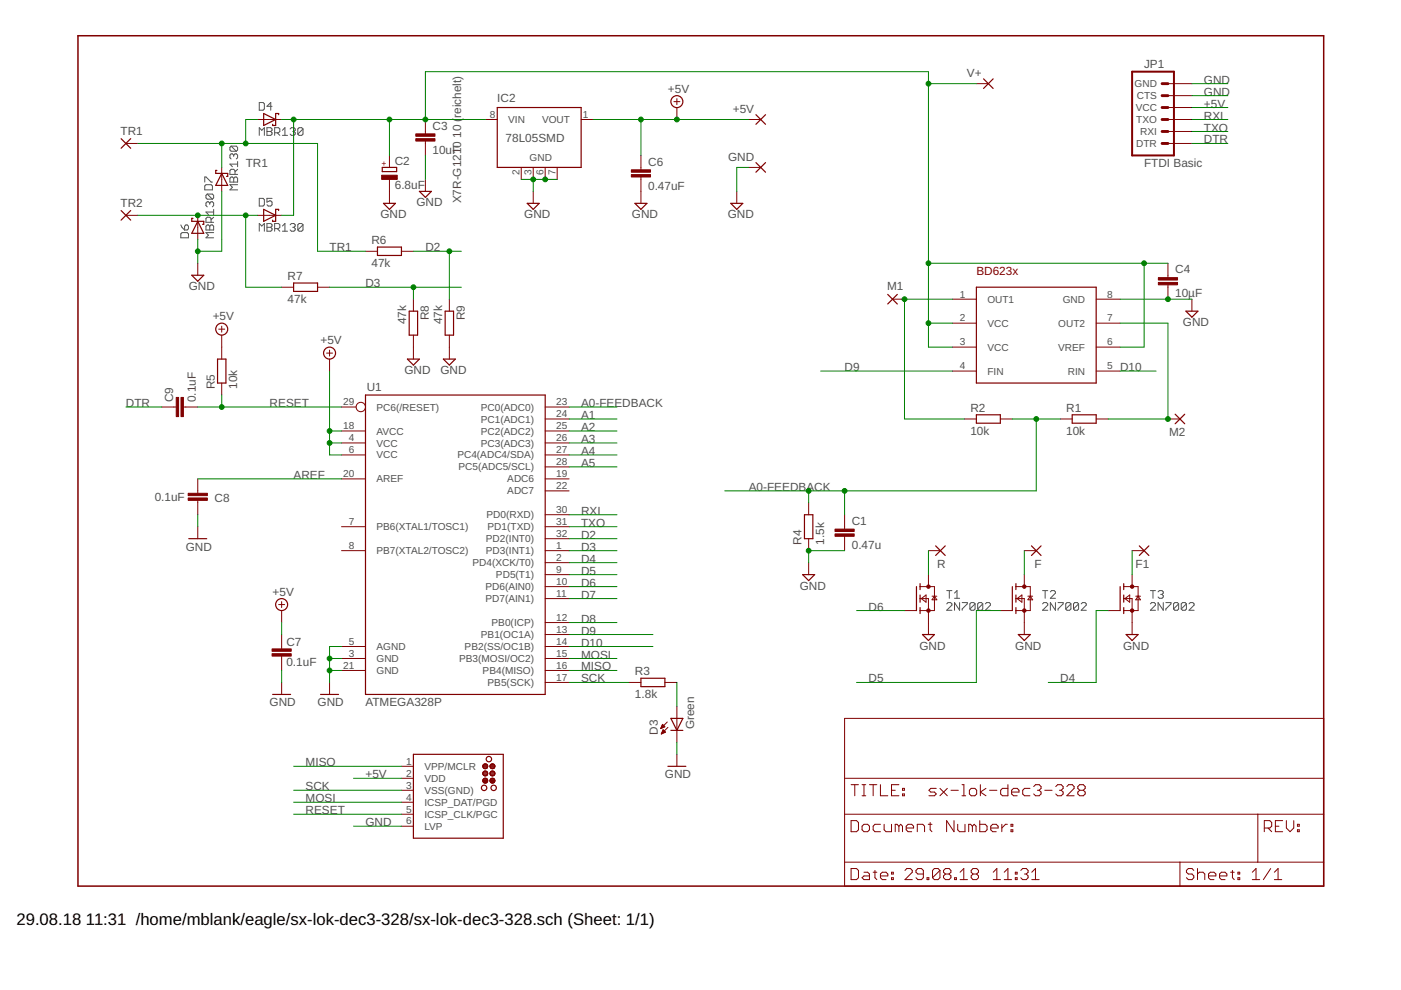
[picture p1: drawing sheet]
<svg xmlns="http://www.w3.org/2000/svg" width="297mm" height="210mm" viewBox="0 0 297 210" stroke-linecap="round" stroke-linejoin="round" font-family="sans-serif">
<g fill="none" stroke="#505050" stroke-width=".21">
<path d="M43.4 39.4l.3-.2h1.1l.2 .2v.9h-1.6zM43.4 38.6v-1.1h.3l1.1 1.1h.2M49 37.5h.3l.3 .3 .2-.3h.3l.3 .3v.8h-1.7v-.8zM49 31l-.3 .3v.5l.3 .3h1.1M49 31h1.1l.3 .3v.5l-.3 .3M49 31l1.1 1.1M49.6 32.9l-.3-.3h-.3l-.3 .3v.5l.3 .3M49.6 32.9l.2-.3h.3l.3 .3v.5l-.3 .3M49.6 32.9v.3M49.6 37.8v.8M49.8 37v-.8l-.2-.3h-.6l-.3 .3v.8h1.7M50.4 39.2h-1.7l.6 .5-.6 .6h1.7"/>
<path d="M50.4 34.2v1.1M50.4 35.9l-.6 .5M50.4 34.8h-1.7l.6 .5M55 21.7h.8l.2 .3v1.1l-.2 .3h-.8zM55 28.7v-1.6l.5 .5 .5-.5v1.6M56.6 27.1h.8l.3 .2v.3l-.3 .3 .3 .3v.2l-.3 .3h-.8zM56.6 27.9h.8M57.7 22.5h-1.1l.8-.8v1.7M58.2 28.2h.9l.2-.3v-.6l-.2-.2h-.9v1.6M58.8 28.2l.5 .5M59.9 28.7h1.1M59.9 27.6l.5-.5v1.6"/>
<path d="M61.5 27.3l.3-.2h.5l.3 .2v.3l-.3 .3M62.1 27.9h.2M62.3 27.9l.3 .3v.2l-.3 .3h-.5l-.3-.3M64.2 27.3l-.2-.2h-.6l-.3 .2v1.1M64.2 27.3v1.1l-.2 .3h-.6l-.3-.3M64.2 27.3l-1.1 1.1M38.3 49.6l.3-.3h1.1l.3 .3v.8h-1.7zM38.3 47.7l.3 .5 .5 .6M39.1 48l.3-.3h.3l.3 .3v.5l-.3 .3h-.6zM43.7 48l.2-.3h.3l.3 .3 .2-.3h.3l.3 .3v.8h-1.6zM43.9 41.1l-.2 .3v.6l.2 .2h1.1M43.9 41.1h1.1l.3 .3v.6l-.3 .2"/>
<path d="M43.9 41.1l1.1 1.1M44.5 43.1l-.3-.3h-.3l-.2 .3v.5l.2 .3M44.5 43.1l.2-.3h.3l.3 .3v.5l-.3 .3M44.5 43.1v.2M44.5 48v.8M44.7 47.1v-.8l-.2-.2h-.6l-.2 .2v.8h1.6M45.3 49.3h-1.6l.5 .6-.5 .5h1.6M45.3 44.4v1.1M45.3 46.1l-.6 .5M45.3 45h-1.6l.5 .5M55 42.1h.8l.2 .2v1.1l-.2 .3h-.8zM55 49v-1.6l.5 .5 .5-.5v1.6"/>
<path d="M56.6 47.4h.8l.3 .3v.2l-.3 .3 .3 .3v.2l-.3 .3h-.8zM56.6 48.2h.8M57.7 42.1h-1.1v.8l.5-.3h.3l.3 .3v.5l-.3 .3h-.5l-.3-.3M58.2 48.5h.9l.2-.3v-.5l-.2-.3h-.9v1.6M58.8 48.5l.5 .5M59.9 47.9l.5-.5v1.6M59.9 49h1.1M61.5 47.7l.3-.3h.5l.3 .3v.2l-.3 .3M62.1 48.2h.2M62.3 48.2l.3 .3v.2l-.3 .3h-.5l-.3-.3M64.2 47.7l-.2-.3h-.6l-.3 .3v1M64.2 47.7v1l-.2 .3h-.6l-.3-.3"/>
<path d="M64.2 47.7l-1.1 1M200.7 128l.3-.2h.5l.3 .2v.3l-1.1 1.1h1.1M200.7 125.2h1.1M201.3 125.2v1.7M202.4 125.8l.5-.6v1.7M202.4 126.9h1.1M203.5 127.8v1.6l-1.1-1.6v1.6M204 127.8h1.1v.2l-1.1 1.1v.3M206.7 128v1.1l-.2 .3h-.6l-.3-.3M206.7 128l-.2-.2h-.6l-.3 .2v1.1M206.7 128l-1.1 1.1M208.4 128v1.1l-.3 .3h-.5l-.3-.3"/>
<path d="M208.4 128l-.3-.2h-.5l-.3 .2v1.1M208.4 128l-1.1 1.1M208.9 128l.3-.2h.5l.3 .2v.3l-1.1 1.1h1.1M221 128l.3-.2h.6l.2 .2v.3l-1.1 1.1h1.1M221 125.2h1.1M221.6 125.2v1.7M222.7 125.5l.2-.3h.6l.3 .3v.3l-1.1 1.1h1.1M223.8 127.8v1.6l-1.1-1.6v1.6M224.3 127.8h1.1v.2l-1.1 1.1v.3M227.1 128v1.1l-.3 .3h-.6l-.2-.3M227.1 128l-.3-.2h-.6l-.2 .2v1.1M227.1 128l-1.1 1.1"/>
<path d="M228.7 128v1.1l-.3 .3h-.5l-.3-.3M228.7 128l-.3-.2h-.5l-.3 .2v1.1M228.7 128l-1.1 1.1M229.2 128l.3-.2h.5l.3 .2v.3l-1.1 1.1h1.1M243.9 128l.3-.2h.5l.3 .2v.3l-1.1 1.1h1.1M243.9 125.2h1.1M244.5 125.2v1.7M245.5 125.5l.3-.3h.6l.2 .3v.3l-.2 .2M246.1 126h.3M246.4 126l.2 .3v.3l-.2 .3h-.6l-.3-.3M246.6 127.8v1.6l-1.1-1.6v1.6M247.2 127.8h1.1v.2l-1.1 1.1v.3"/>
<path d="M249.9 128v1.1l-.3 .3h-.5l-.3-.3M249.9 128l-.3-.2h-.5l-.3 .2v1.1M249.9 128l-1.1 1.1M251.5 128v1.1l-.2 .3h-.6l-.3-.3M251.5 128l-.2-.2h-.6l-.3 .2v1.1M251.5 128l-1.1 1.1M252.1 128l.3-.2h.5l.3 .2v.3l-1.1 1.1h1.1"/>
</g>
<path d="M16.5 7.6h264.1v180.3h-264.1z" fill="none" stroke="#800000" stroke-width=".32"/>
<g fill="none" stroke="#800000" stroke-width=".21">
<path d="M207 17.7h2.5M247.6 17.7h5.1M26.7 30.4h2.5M47 35.5v5.1M54.6 25.3h5.1M82.6 33v2.5M82.6 38v5.1M90.2 25.3v3.1M90.2 29.9v3.1M90.2 38v2.6M102.9 25.3h2.5M110.5 35.5v2.5"/>
<path d="M113.1 35.5v2.5M115.6 35.5v2.5M118.1 35.5v2.5M123.2 25.3h2.5M135.9 33v3M135.9 37.5v5.6M142.9 21.5h1.2M143.5 20.9v1.3M143.5 22.8v2.5M158.7 25.3h2.6M158.7 35.5h2.6M247.6 25.3h5.1"/>
<path d="M247.6 30.4h5.1M247.6 27.9h5.1M247.6 22.8h5.1M247.6 20.3h5.1M26.7 45.7h2.5M41.9 45.7v5M41.9 55.8v2.6M54.6 45.7h5.1M77.5 53.3h2.5M85.1 53.3h2.6M113.1 40.6v2.5M156.2 40.6v2.5"/>
<path d="M247.6 55.8v3.1M46.4 69.8h1.2M47 69.2v1.2M47 71.1v5M59.7 60.9h2.6M67.3 60.9h2.6M69.2 74.9h1.3M69.9 74.2v1.3M69.9 76.1v2.6M87.7 63.4v2.6M87.7 71.1v5M95.3 63.4v2.6"/>
<path d="M95.3 71.1v5M189.2 63.4h2.6M201.9 63.4h5.1M201.9 68.5h5.1M201.9 73.6h5.1M201.9 78.7h5.1M232.4 63.4h5.1M232.4 68.5h5.1M232.4 73.6h5.1M232.4 78.7h5.1M247.6 60.4v3M252.7 63.4v2.6"/>
<path d="M34.3 86.3h3.1M38.9 86.3h3M47 81.2v2.6M72.4 93.9h5.1M72.4 96.5h5.1M72.4 91.4h5.1M72.4 86.3h3.1M115.6 88.8h5.1M115.6 93.9h5.1M115.6 96.5h5.1M115.6 91.4h5.1M115.6 99h5.1"/>
<path d="M115.6 86.3h5.1M204.5 88.8h2.5M212.1 88.8h2.5M224.8 88.8h2.5M232.4 88.8h2.5M247.6 88.8h2.6M41.9 101.5v3.1M41.9 106.1v3M41.9 111.7v2.5M72.4 116.8h5.1M72.4 111.7h5.1M72.4 101.5h5.1"/>
<path d="M115.6 116.8h5.1M115.6 111.7h5.1M115.6 101.5h5.1M115.6 119.3h5.1M115.6 114.2h5.1M115.6 109.1h5.1M115.6 104.1h5.1M171.4 106.6v2.5M171.4 114.2v2.6M171.4 119.3v2.5M179.1 109.1v3.1M179.1 113.7v3.1"/>
<path d="M196.8 116.8h2.6M217.2 116.8h2.5M240 116.8h2.6M59.1 128.2h1.2M59.7 127.6v1.2M59.7 129.5v2.5M59.7 134.5v3.1M59.7 139.1v3.1M72.4 139.6h5.1M72.4 137.1h5.1M115.6 139.6h5.1M115.6 137.1h5.1"/>
<path d="M115.6 134.5h5.1M115.6 132h5.1M115.6 126.9h5.1M115.6 124.4h5.1M115.6 121.8h5.1M191.8 129.5h2.5M195.1 126.9h1.7v7.6M195.1 124.4h3v5.1h-3M195.3 126.9l1-.7v1.5zM196.8 121.8v2.6M197.6 126.4h1M198.1 126.4l.5 .8h-1z"/>
<path d="M212.1 129.5h2.5M215.4 126.9h1.8v7.6M215.4 124.4h3v5.1h-3M215.6 126.9l1.1-.7v1.5zM217.2 121.8v2.6M217.9 126.4h1M218.4 126.4l.5 .8h-1zM234.9 129.5h2.6M238.3 126.9h1.7v7.6M238.3 124.4h3v5.1h-3M238.5 126.9l1-.7v1.5zM240 121.8v2.6"/>
<path d="M240.8 126.4h1M241.3 126.4l.5 .8h-1zM59.7 144.7v2.5M69.9 144.7v2.5M72.4 142.2h5.1M115.6 144.7h5.1M115.6 142.2h5.1M133.3 144.7h2.6M140.1 154.5h.1M140.1 154.3h.3M140.2 154.2h.5M140.3 154.1h.6"/>
<path d="M140.3 155.6h.1M140.3 154h.6M140.3 155.4h.3M140.3 155.3h.6M140.4 153.9h.4M140.4 153.8h.2M140.4 155.2h.7M140.4 153.6h.1M140.4 155.1h.5M140.5 153.6l-.4 .9M140.5 153.6l.5 .5-.9 .4M140.5 155h.3"/>
<path d="M140.5 154.8h.2M140.6 154.7l.5 .5-.9 .4zM141 144.7h2.5M141.5 153.1l-1.4 1.4M141.6 154.2l-1.4 1.4M143.5 149.8v7.6M143.5 159.9v2.6M179.1 152.3h101.5v35.6h-101.5zM85.1 172.6h2.6M85.1 165h2.6M85.1 175.2h2.6M85.1 167.6h2.6"/>
<path d="M85.1 162.5h2.6M85.1 170.1h2.6M179.1 172.6h101.5M179.1 165h101.5M180.4 174h1.2l.4 .4v1.5l-.4 .4h-1.2zM180.4 166.4h1.6M181.2 166.4v2.3M182.8 175.2l.4-.4h.8l.3 .4v.7l-.3 .4h-.8l-.4-.4zM182.8 166.4h.8M182.8 168.7h.8M183.2 166.4v2.3M184.3 166.4h1.6"/>
<path d="M185.1 166.4v2.3M186.7 166.4v2.3h1.5M186.7 174.8h-1.2l-.4 .4v.7l.4 .4h1.2M187.5 174.8v1.1l.4 .4h1.1v-1.5M189 167.6h.8M190.6 166.4h-1.6v2.3h1.6M190.6 175.2l-.4-.4h-.4v1.5M190.6 175.2l.4-.4 .3 .4v1.1M190.6 175.2v1.1M191.3 168.3h.4v.4h-.4zM191.3 167.2h.4v.4h-.4zM192.1 175.6h1.6v-.4l-.4-.4h-.8l-.4 .4v.7l.4 .4h.8"/>
<path d="M194.5 176.3v-1.5h1.1l.4 .4v1.1M196.8 174.8h.8M197.2 174.4v1.5l.4 .4M198.5 167.2h-1.2l-.3 .4 .3 .3h.8l.4 .4-.4 .4h-1.1M199.3 167.2l1.6 1.5M200.9 167.2l-1.6 1.5M201.6 167.6h1.6M202.3 174v2.3l-1.6-2.3v2.3M203.1 174.8v1.1l.3 .4h1.2v-1.5M204 166.4h.4v2.3M204 168.7h.7M205.9 167.2h.8l.4 .4v.7l-.4 .4h-.8l-.4-.4v-.7z"/>
<path d="M206.2 175.2l-.4-.4h-.4v1.5M206.2 175.2v1.1M206.2 175.2l.3-.4 .4 .4v1.1M207.7 174v2.3h1.2l.4-.4v-.7l-.4-.4h-1.2M207.9 166.4v2.3M209 167.2l-1.1 .7 1.1 .8M209.8 167.6h1.6M210.1 175.6h1.5v-.4l-.4-.4h-.7l-.4 .4v.7l.4 .4h.7M212.4 174.8v1.5M213.6 174.8h-.4l-.8 .8M213.7 166.4v2.3h-1.2l-.3-.4v-.7l.3-.4h1.2M214.4 175.9h.3v.4h-.3z"/>
<path d="M214.4 174.8h.3v.4h-.3zM214.5 167.9h1.5v-.3l-.3-.4h-.8l-.4 .4v.7l.4 .4h.8M218.4 167.2h-1.2l-.4 .4v.7l.4 .4h1.2M219.2 166.8l.4-.4h.7l.4 .4v.4l-.4 .4M219.9 167.6h.4M220.3 167.6l.4 .3v.4l-.4 .4h-.7l-.4-.4M221.5 167.6h1.6M223.8 166.8l.4-.4h.8l.4 .4v.4l-.4 .4M224.6 167.6h.4M225 167.6l.4 .3v.4l-.4 .4h-.8l-.4-.4M226.2 166.8l.4-.4h.8l.3 .4v.4l-1.5 1.5h1.5M228.9 167.6l-.4-.4v-.4l.4-.4h.8l.4 .4v.4l-.4 .4"/>
<path d="M228.9 167.6l-.4 .3v.4l.4 .4h.8l.4-.4v-.4l-.4-.3M228.9 167.6h.8M266.7 172.6v10.2M268.1 175.6h1.1l.4-.4v-.8l-.4-.4h-1.1v2.3M268.8 175.6l.8 .7M270.4 175.2h.8M271.9 174h-1.5v2.3h1.5M272.7 174v1.6l.8 .7 .8-.7v-1.6M275.1 175.9h.4v.4h-.4zM275.1 174.8h.4v.4h-.4zM179.1 182.8h101.5M180.4 184.1h1.2l.4 .5v1.5l-.4 .4h-1.2z"/>
<path d="M183.2 184.9h.8l.3 .4v1.2h-1.1l-.4-.4 .4-.4h1.1M185.1 184.9h.8M185.5 184.6v1.5l.4 .4M186.7 185.7h1.5v-.4l-.3-.4h-.8l-.4 .4v.8l.4 .4h.8M189 186.1h.4v.4h-.4zM189 184.9h.4v.4h-.4zM191.9 184.6l.4-.5h.7l.4 .5v.3l-1.5 1.6h1.5M195.8 185.3h-1.2l-.4-.4v-.3l.4-.5h.8l.4 .5v1.5l-.4 .4h-.8l-.4-.4M196.6 186.1h.3v.4h-.3zM199.3 184.6v1.5l-.4 .4h-.8l-.4-.4M199.3 184.6l-.4-.5h-.8l-.4 .5v1.5M199.3 184.6l-1.6 1.5"/>
<path d="M200.4 185.3l-.4 .4v.4l.4 .4h.8l.4-.4v-.4l-.4-.4M200.4 185.3l-.4-.4v-.3l.4-.5h.8l.4 .5v.3l-.4 .4M200.4 185.3h.8M202.4 186.1h.4v.4h-.4zM203.6 186.5h1.5M203.6 184.9l.7-.8v2.4M206.3 185.3l-.4 .4v.4l.4 .4h.8l.4-.4v-.4l-.4-.4M206.3 185.3l-.4-.4v-.3l.4-.5h.8l.4 .5v.3l-.4 .4M206.3 185.3h.8M210.6 186.5h1.5M210.6 184.9l.7-.8v2.4M212.9 186.5h1.6"/>
<path d="M212.9 184.9l.8-.8v2.4M215.3 186.1h.3v.4h-.3zM215.3 184.9h.3v.4h-.3zM216.4 184.6l.4-.5h.8l.4 .5v.3l-.4 .4M217.2 185.3h.4M217.6 185.3l.4 .4v.4l-.4 .4h-.8l-.4-.4M218.8 186.5h1.5M218.8 184.9l.7-.8v2.4M250.2 182.8v5.1M253.1 184.6l-.4-.5h-.8l-.4 .5v.3l.4 .4h.8l.4 .4v.4l-.4 .4h-.8l-.4-.4M253.9 185.3l.4-.4h.8l.3 .4v1.2M253.9 184.1v2.4"/>
<path d="M256.2 185.7h1.6v-.4l-.4-.4h-.8l-.4 .4v.8l.4 .4h.8M258.6 185.7h1.5v-.4l-.4-.4h-.7l-.4 .4v.8l.4 .4h.7M260.9 184.9h.8M261.3 184.6v1.5l.4 .4M262.5 186.1h.3v.4h-.3zM262.5 184.9h.3v.4h-.3zM265.5 186.5h1.6M265.5 184.9l.8-.8v2.4M269.4 184.1l-1.5 2.4M270.2 186.5h1.6M270.2 184.9l.8-.8v2.4"/>
<circle cx="76.5" cy="86.3" r=".99"/>
</g>
<g fill="none" stroke="#800000" stroke-width=".25">
<path d="M208.5 16.7l2.1 2.1M210.6 16.7l-2.1 2.1M25.7 29.4l2 2M27.7 29.4l-2 2M46 36.1h-.3v.7h2.6v.6h-.3M47 36.8l1.3 2.5h-2.6zM55.9 24.1l2.5 1.2-2.5 1.3zM59.1 24.3v-.2h-.7v2.5h-.6v-.2M81 35.5h3.1v.9h-3.1zM105.4 22.8h17.8v12.7h-17.8zM160.3 34.5l2 2M160.3 24.3l2 2.1"/>
<path d="M162.3 34.5l-2 2M162.3 24.3l-2 2.1M25.7 44.6l2 2.1M27.7 44.6l-2 2.1M40.7 58.4h2.5l-1.3 1.2zM40.9 46.3h-.2v.6h2.5v.7h-.3M41.9 46.9l1.3 2.6h-2.5zM55.9 44.4l2.5 1.3-2.5 1.2zM59.1 44.6v-.2h-.7v2.5h-.6v-.2M80 52.4h5.1v1.8h-5.1zM81.3 43.1h2.5l-1.2 1.3zM88.9 40.6h2.6l-1.3 1.2z"/>
<path d="M111.8 43.1h2.5l-1.2 1.3zM134.6 43.1h2.6l-1.3 1.3zM154.9 43.1h2.6l-1.3 1.3zM46.1 76.1h1.8v5.1h-1.8zM62.3 60h5v1.8h-5zM86.4 76.1h2.5l-1.2 1.3zM86.8 66h1.7v5.1h-1.7zM94 76.1h2.5l-1.2 1.3zM94.4 66h1.8v5.1h-1.8zM188.2 62.4l2 2.1M190.2 62.4l-2 2.1M207 60.9h25.4v20.3h-25.4z"/>
<path d="M251.4 66h2.6l-1.3 1.2zM77.5 83.8h38.1v63.4h-38.1zM207 87.9h5.1v1.8h-5.1zM227.3 87.9h5.1v1.8h-5.1zM249.2 87.8l2 2.1M251.2 87.8l-2 2.1M40 114.2h3.8M170.6 109.1h1.7v5.1h-1.7zM198.4 115.7l2 2.1M200.4 115.7l-2 2.1M218.7 115.7l2 2.1M220.7 115.7l-2 2.1"/>
<path d="M241.6 115.7l2 2.1M243.6 115.7l-2 2.1M170.2 121.8h2.5l-1.3 1.3zM194.3 124.4v5.1M195.1 123.7v1.3M195.1 126.2v1.5M195.1 128.8v1.3M195.6 134.5h2.5l-1.3 1.3zM214.6 124.4v5.1M215.4 123.7v1.3M215.4 126.2v1.5M215.4 128.8v1.3"/>
<path d="M215.9 134.5h2.5l-1.2 1.3zM237.5 124.4v5.1M238.3 123.7v1.3M238.3 126.2v1.5M238.3 128.8v1.3M238.8 134.5h2.5l-1.3 1.3zM57.8 147.2h3.8M68 147.2h3.8M87.7 159.9h19v17.8h-19zM135.9 143.8h5.1v1.8h-5.1zM142.2 152.3h2.6l-1.3 2.6zM142.2 154.9h2.6"/>
<path d="M102.4 162.6h1M102.4 162.3v.3M102.4 163.9v.2M102.4 162.6l.1 .2M102.4 163.9h1M102.4 164.1l.1 .2M102.4 165.5h1M102.4 162.3h1M102.4 164.1h1M102.4 165.7h1M102.5 165.2h.8M102.5 163.7a.5 .5 0 0 1 .5-.2 .5 .5 0 0 1 .4 .4"/>
<path d="M102.5 162.2a.5 .5 0 0 1 .5-.2 .5 .5 0 0 1 .4 .3M102.5 162.8h.8M102.5 162.2l-.1 .1M102.5 162.8l.4 .2 .4-.2M102.5 163.7h.8M102.5 163.7l-.1 .2M102.5 164.3l.4 .2 .4-.2M102.5 162.1h.8M102.5 164.3h.8M102.6 165.9h.6M102.6 165.9a.52 .52 0 0 1-.1-.7 .52 .52 0 0 1 .8 0 .52 .52 0 0 1-.1 .7M103.4 162.3v.3"/>
<path d="M103.4 162.6l-.1 .2M103.4 163.9v.2M103.4 164.1l-.1 .2M103.9 163.9a.51 .51 0 0 0 .3 .5 .51 .51 0 0 0 .6-.1M103.9 162.6l.1 .2M103.9 162.6h1M103.9 163.9h1M103.9 165.5h1M103.9 162.3h1M103.9 164.1h1M103.9 165.7h1M104 165.2h.8"/>
<path d="M104 165.2l-.1 .4 .2 .3M104 162.8l.4 .2 .4-.2M104 162.8h.8M104 163.7l-.1 .2M104 163.7a.5 .5 0 0 1 .5-.2 .5 .5 0 0 1 .4 .4M104 163.7h.8M104 165.2a.51 .51 0 0 1 .8 0 .51 .51 0 0 1-.1 .7M104 162.1h.8M104 164.3h.8M104.1 165.9h.6M104.9 162.3a.51 .51 0 0 0-.6-.3 .51 .51 0 0 0-.4 .6M104.9 162.3v.3"/>
<path d="M104.9 162.6l-.1 .2M104.9 163.9v.2M104.9 164.1l-.1 .2M141.6 162.5h3.8"/>
<circle cx="143.5" cy="21.5" r="1.27"/>
<circle cx="47" cy="69.8" r="1.27"/>
<circle cx="69.9" cy="74.9" r="1.27"/>
<circle cx="59.7" cy="128.2" r="1.27"/>
<circle cx="102.6" cy="167" r=".57"/>
<circle cx="103.7" cy="161" r=".57"/>
<circle cx="104.7" cy="167" r=".57"/>
</g>
<g fill="#800000" stroke="#800000" stroke-width=".21">
<path d="M88.2 29.4h4v.5h-4z"/>
<path d="M88.2 28.4h4v.5h-4z"/>
<path d="M133.9 37h4v.5h-4z"/>
<path d="M133.9 36h4v.5h-4z"/>
<path d="M177 113.2h4.1v.5h-4.1z"/>
<path d="M177 112.2h4.1v.5h-4.1z"/>
<path d="M80.9 37.1h3.3v.9h-3.3z"/>
<path d="M245.6 59.9h4.1v.5h-4.1z"/>
<path d="M245.6 58.9h4.1v.5h-4.1z"/>
<path d="M57.7 137.6h4v.5h-4z"/>
<path d="M57.7 138.6h4v.5h-4z"/>
<path d="M39.9 104.6h4.1v.5h-4.1z"/>
<path d="M39.9 105.6h4.1v.5h-4.1z"/>
<path d="M37.4 84.3h.5v4h-.5z"/>
<path d="M38.4 84.3h.5v4h-.5z"/>
</g>
<path d="M240 15.2h8.9v17.8h-8.9z" fill="none" stroke="#800000" stroke-width=".42"/>
<path d="M246.4 17.7h1.2M246.4 25.3h1.2M246.4 27.9h1.2M246.4 30.4h1.2M246.4 20.3h1.2M246.4 22.8h1.2" fill="none" stroke="#800000" stroke-width=".61"/>
<g fill="#800000" stroke="#800000" stroke-width=".21">
<circle cx="196.8" cy="129.5" r=".36"/>
<circle cx="196.8" cy="124.4" r=".36"/>
<circle cx="217.2" cy="129.5" r=".36"/>
<circle cx="217.2" cy="124.4" r=".36"/>
<circle cx="240" cy="129.5" r=".36"/>
<circle cx="240" cy="124.4" r=".36"/>
</g>
<g fill="none" stroke="#008000" stroke-width=".21">
<path d="M196.8 17.7h10.2M252.7 17.7h7.6M29.2 30.4h38.1v22.9h10.2M47 30.4v5.1M54.6 25.3h-2.5v5.1M59.7 25.3h43.2M62.3 25.3v20.4h-2.6M82.6 25.3v7.7M90.2 25.3v-10.1h106.6v58.4h5.1M90.2 33v5M110.5 38h7.6M113.1 38v2.6"/>
<path d="M125.7 25.3h33M135.9 25.3v7.7M158.7 35.5h-2.5v5.1M252.7 20.3h7.6M252.7 25.3h7.6M252.7 22.8h7.6M252.7 27.9h7.6M252.7 30.4h7.6M29.2 45.7h25.4M41.9 50.7v5.1M47 40.6v12.7h-5.1M52.1 45.7v15.2h7.6"/>
<path d="M87.7 53.3h10.1M95.3 53.3v10.1M196.8 55.8h50.8M242.6 55.8v17.8h-5.1M69.9 78.7v17.8h2.5M69.9 60.9h27.9M87.7 60.9v2.5M174 78.7h27.9M196.8 68.5h5.1M201.9 63.4h-10.1v25.4h12.7M237.5 63.4h15.2M237.5 68.5h10.1v20.3h-12.7"/>
<path d="M237.5 78.7h7.6M26.7 86.3h7.6M41.9 86.3h30.5M47 83.8v2.5M69.9 91.4h2.5M69.9 93.9h2.5M120.7 91.4h10.1M120.7 93.9h10.1M120.7 96.5h10.1M120.7 88.8h10.1M120.7 86.3h10.1M120.7 99h10.1"/>
<path d="M214.6 88.8h10.2M219.7 88.8v15.3h-66M41.9 109.1v2.6M41.9 101.5h30.5M120.7 116.8h10.1M120.7 111.7h10.1M120.7 114.2h10.1M120.7 119.3h10.1M120.7 109.1h10.1M171.4 104.1v2.5M179.1 116.8h-7.7v2.5M179.1 104.1v5"/>
<path d="M196.8 116.8v5M217.2 116.8v5M240 116.8v5M59.7 132v2.5M69.9 139.6h2.5M72.4 137.1h-2.5v7.6M120.7 137.1h17.7M120.7 139.6h10.1M120.7 134.5h17.7M120.7 132h10.1M120.7 121.8h10.1M120.7 126.9h10.1"/>
<path d="M120.7 124.4h10.1M181.6 129.5h10.2M212.1 129.5h-5.1v15.2h-25.4M234.9 129.5h-2.5v15.2h-10.2M59.7 142.2v2.5M69.9 142.2h2.5M120.7 142.2h10.1M120.7 144.7h12.6M143.5 144.7v5.1M143.5 157.4v2.5M62.3 172.6h22.8M62.3 162.5h22.8"/>
<path d="M62.3 170.1h22.8M62.3 167.6h22.8M75 175.2h10.1M75 165h10.1"/>
</g>
<g fill="#008000" stroke="#008000" stroke-width=".21">
<circle cx="113.1" cy="38" r=".51"/>
<circle cx="115.6" cy="38" r=".51"/>
<circle cx="247.6" cy="63.4" r=".51"/>
<circle cx="171.4" cy="116.8" r=".51"/>
<circle cx="69.9" cy="139.6" r=".51"/>
<circle cx="69.9" cy="142.2" r=".51"/>
<circle cx="41.9" cy="53.3" r=".51"/>
<circle cx="135.9" cy="25.3" r=".51"/>
<circle cx="143.5" cy="25.3" r=".51"/>
<circle cx="69.9" cy="91.4" r=".51"/>
<circle cx="69.9" cy="93.9" r=".51"/>
<circle cx="90.2" cy="25.3" r=".51"/>
<circle cx="82.6" cy="25.3" r=".51"/>
<circle cx="196.8" cy="68.5" r=".51"/>
<circle cx="196.8" cy="55.8" r=".51"/>
<circle cx="196.8" cy="17.7" r=".51"/>
<circle cx="242.6" cy="55.8" r=".51"/>
<circle cx="62.3" cy="25.3" r=".51"/>
<circle cx="191.8" cy="63.4" r=".51"/>
<circle cx="247.6" cy="88.8" r=".51"/>
<circle cx="47" cy="86.3" r=".51"/>
<circle cx="171.4" cy="104.1" r=".51"/>
<circle cx="179.1" cy="104.1" r=".51"/>
<circle cx="219.7" cy="88.8" r=".51"/>
<circle cx="95.3" cy="53.3" r=".51"/>
<circle cx="87.7" cy="60.9" r=".51"/>
<circle cx="52.1" cy="45.7" r=".51"/>
<circle cx="41.9" cy="45.7" r=".51"/>
<circle cx="47" cy="30.4" r=".51"/>
<circle cx="52.1" cy="30.4" r=".51"/>
</g>
<g font-size="3.5">
<text x="3.5" y="196.2">29.08.18</text>
<text x="18.2" y="196.2">11:31 /home/mblank/eagle/sx-lok-dec3-328/sx-lok-dec3-328.sch (Sheet: 1/1)</text>
</g>
<g font-size="2.5" fill="#505050">
<text x="205" y="16.3">V+</text>
<text x="242.6" y="14.4">JP1</text>
<text x="255.3" y="17.7">GND</text>
<text x="105.4" y="21.5">IC2</text>
<text x="141.6" y="19.6">+5V</text>
<text x="155.4" y="23.9">+5V</text>
<text x="255.3" y="20.3">GND</text>
<text x="255.3" y="22.8">+5V</text>
<text x="25.6" y="28.6">TR1</text>
<text x="91.7" y="27.5">C3</text>
<text x="97.8" y="29.2" transform="rotate(-90 97.8 29.2)">10 (</text>
<text x="97.8" y="24.9" transform="rotate(-90 97.8 24.9)">reichelt)</text>
<text x="255.3" y="27.9">TXO</text>
<text x="255.3" y="25.3">RXI</text>
<text x="52.1" y="35.5">TR1</text>
<text x="83.7" y="35">C2</text>
<text x="91.7" y="32.6">10uF</text>
<text x="107.2" y="30.2">78L05SMD</text>
<text x="137.4" y="35.1">C6</text>
<text x="154.4" y="34.1">GND</text>
<text x="242.6" y="35.5">FTDI Basic</text>
<text x="255.3" y="30.4">DTR</text>
<text x="83.7" y="40.1">6.8uF</text>
<text x="137.4" y="40.2">0.47uF</text>
<text x="25.6" y="43.8">TR2</text>
<text x="80.7" y="46.3">GND</text>
<text x="88.3" y="43.8">GND</text>
<text x="97.8" y="43.1" transform="rotate(-90 97.8 43.1)">X7R-G1210</text>
<text x="111.1" y="46.3">GND</text>
<text x="134" y="46.3">GND</text>
<text x="154.3" y="46.3">GND</text>
<text x="69.9" y="53.3">TR1</text>
<text x="78.8" y="51.8">R6</text>
<text x="90.2" y="53.3">D2</text>
<text x="61" y="59.4">R7</text>
<text x="78.8" y="56.6">47k</text>
<text x="249.2" y="58">C4</text>
<text x="40" y="61.5">GND</text>
<text x="61" y="64.2">47k</text>
<text x="77.5" y="60.9">D3</text>
<text x="188.1" y="61.6">M1</text>
<text x="249.2" y="63.1">10µF</text>
<text x="45.1" y="67.9">+5V</text>
<text x="86.1" y="68.7" transform="rotate(-90 86.1 68.7)">47k</text>
<text x="90.9" y="67.9" transform="rotate(-90 90.9 67.9)">R8</text>
<text x="93.7" y="68.7" transform="rotate(-90 93.7 68.7)">47k</text>
<text x="98.5" y="67.9" transform="rotate(-90 98.5 67.9)">R9</text>
<text x="250.8" y="69.2">GND</text>
<text x="68" y="73">+5V</text>
<text x="45.5" y="82.5" transform="rotate(-90 45.5 82.5)">R5</text>
<text x="50.3" y="82.5" transform="rotate(-90 50.3 82.5)">10k</text>
<text x="77.7" y="83">U1</text>
<text x="85.7" y="79.3">GND</text>
<text x="93.4" y="79.3">GND</text>
<text x="179.1" y="78.7">D9</text>
<text x="237.5" y="78.7">D10</text>
<text x="26.7" y="86.3">DTR</text>
<text x="36.7" y="85.3" transform="rotate(-90 36.7 85.3)">C9</text>
<text x="41.6" y="85.3" transform="rotate(-90 41.6 85.3)">0.1uF</text>
<text x="57.2" y="86.3">RESET</text>
<text x="123.2" y="88.8">A1</text>
<text x="123.2" y="86.3">A0-FEEDBACK</text>
<text x="205.7" y="87.3">R2</text>
<text x="226.1" y="87.3">R1</text>
<text x="123.2" y="93.9">A3</text>
<text x="123.2" y="91.4">A2</text>
<text x="205.7" y="92.1">10k</text>
<text x="226.1" y="92.1">10k</text>
<text x="247.9" y="92.5">M2</text>
<text x="62.3" y="101.5">AREF</text>
<text x="123.2" y="99">A5</text>
<text x="123.2" y="96.4">A4</text>
<text x="32.8" y="106.2">0.1uF</text>
<text x="45.5" y="106.5">C8</text>
<text x="158.8" y="104.1">A0-FEEDBACK</text>
<text x="123.2" y="111.7">TXO</text>
<text x="123.2" y="109.1">RXI</text>
<text x="180.6" y="111.3">C1</text>
<text x="39.4" y="116.8">GND</text>
<text x="123.2" y="114.2">D2</text>
<text x="123.2" y="116.8">D3</text>
<text x="123.2" y="119.3">D4</text>
<text x="170" y="115.5" transform="rotate(-90 170 115.5)">R4</text>
<text x="174.8" y="115.5" transform="rotate(-90 174.8 115.5)">1.5k</text>
<text x="180.6" y="116.4">0.47u</text>
<text x="123.2" y="121.8">D5</text>
<text x="123.2" y="124.4">D6</text>
<text x="169.5" y="125">GND</text>
<text x="198.7" y="120.4">R</text>
<text x="219.3" y="120.4">F</text>
<text x="240.8" y="120.4">F1</text>
<text x="57.8" y="126.3">+5V</text>
<text x="123.2" y="132">D8</text>
<text x="123.2" y="126.9">D7</text>
<text x="184.2" y="129.5">D6</text>
<text x="60.7" y="137">C7</text>
<text x="123.2" y="134.5">D9</text>
<text x="123.2" y="137.1">D10</text>
<text x="194.9" y="137.7">GND</text>
<text x="215.3" y="137.7">GND</text>
<text x="238.1" y="137.7">GND</text>
<text x="60.7" y="141.3">0.1uF</text>
<text x="123.2" y="142.2">MISO</text>
<text x="123.2" y="139.6">MOSI</text>
<text x="134.6" y="143.2">R3</text>
<text x="57.2" y="149.8">GND</text>
<text x="67.3" y="149.8">GND</text>
<text x="77.5" y="149.8">ATMEGA328P</text>
<text x="123.2" y="144.7">SCK</text>
<text x="134.6" y="148">1.8k</text>
<text x="184.2" y="144.7">D5</text>
<text x="224.8" y="144.7">D4</text>
<text x="139.5" y="155.8" transform="rotate(-90 139.5 155.8)">D3</text>
<text x="147.2" y="154.6" transform="rotate(-90 147.2 154.6)">Green</text>
<text x="64.8" y="162.5">MISO</text>
<text x="64.8" y="167.6">SCK</text>
<text x="77.5" y="165">+5V</text>
<text x="141" y="165">GND</text>
<text x="64.8" y="172.6">RESET</text>
<text x="64.8" y="170.1">MOSI</text>
<text x="77.5" y="175.2">GND</text>
</g>
<text font-size="2.5" fill="#800000" x="207" y="58.4">BD623x</text>
<g font-size="2.1" fill="#505050">
<text x="240.6" y="18.5">GND</text>
<text x="240.8" y="23.6">VCC</text>
<text x="241" y="21">CTS</text>
<text x="103.9" y="25">8</text>
<text x="107.8" y="26.1">VIN</text>
<text x="114.9" y="26.1">VOUT</text>
<text x="123.6" y="25">1</text>
<text x="240.9" y="26.1">TXO</text>
<text x="241.7" y="28.6">RXI</text>
<text x="112.3" y="34.2">GND</text>
<text x="240.9" y="31.2">DTR</text>
<text x="110.1" y="37" transform="rotate(-90 110.1 37)">2</text>
<text x="112.7" y="37" transform="rotate(-90 112.7 37)">3</text>
<text x="115.2" y="37" transform="rotate(-90 115.2 37)">6</text>
<text x="117.8" y="37" transform="rotate(-90 117.8 37)">7</text>
<text x="203.5" y="63.1">1</text>
<text x="209.3" y="64.2">OUT1</text>
<text x="225.3" y="64.2">GND</text>
<text x="234.7" y="63.1">8</text>
<text x="203.5" y="68.2">2</text>
<text x="209.3" y="69.3">VCC</text>
<text x="224.4" y="69.3">OUT2</text>
<text x="234.7" y="68.2">7</text>
<text x="203.5" y="73.2">3</text>
<text x="209.3" y="74.4">VCC</text>
<text x="224.4" y="74.4">VREF</text>
<text x="234.7" y="73.2">6</text>
<text x="203.5" y="78.3">4</text>
<text x="209.3" y="79.4">FIN</text>
<text x="226.4" y="79.4">RIN</text>
<text x="234.7" y="78.3">5</text>
<text x="72.8" y="85.9">29</text>
<text x="79.8" y="87.1">PC6(/RESET)</text>
<text x="102" y="89.6">PC1(ADC1)</text>
<text x="102" y="87.1">PC0(ADC0)</text>
<text x="117.9" y="88.5">24</text>
<text x="117.9" y="85.9">23</text>
<text x="72.8" y="91">18</text>
<text x="74" y="93.6">4</text>
<text x="79.8" y="94.7">VCC</text>
<text x="79.8" y="92.1">AVCC</text>
<text x="102" y="94.7">PC3(ADC3)</text>
<text x="102" y="92.1">PC2(ADC2)</text>
<text x="117.9" y="93.6">26</text>
<text x="117.9" y="91">25</text>
<text x="72.8" y="101.2">20</text>
<text x="74" y="96.1">6</text>
<text x="79.8" y="97.2">VCC</text>
<text x="97" y="97.2">PC4(ADC4/SDA)</text>
<text x="97.2" y="99.7">PC5(ADC5/SCL)</text>
<text x="117.9" y="101.2">19</text>
<text x="117.9" y="98.6">28</text>
<text x="117.9" y="96.1">27</text>
<text x="79.8" y="102.3">AREF</text>
<text x="107.6" y="104.8">ADC7</text>
<text x="107.6" y="102.3">ADC6</text>
<text x="117.9" y="103.7">22</text>
<text x="74" y="111.3">7</text>
<text x="79.8" y="112.4">PB6(XTAL1/TOSC1)</text>
<text x="103.1" y="109.9">PD0(RXD)</text>
<text x="103.4" y="112.4">PD1(TXD)</text>
<text x="117.9" y="113.9">32</text>
<text x="117.9" y="111.3">31</text>
<text x="117.9" y="108.8">30</text>
<text x="74" y="116.4">8</text>
<text x="79.8" y="117.5">PB7(XTAL2/TOSC2)</text>
<text x="103" y="117.5">PD3(INT1)</text>
<text x="103" y="115">PD2(INT0)</text>
<text x="117.9" y="118.9">2</text>
<text x="117.9" y="116.4">1</text>
<text x="100.2" y="120.1">PD4(XCK/T0)</text>
<text x="102.9" y="125.1">PD6(AIN0)</text>
<text x="105.2" y="122.6">PD5(T1)</text>
<text x="117.9" y="124">10</text>
<text x="117.9" y="121.5">9</text>
<text x="102.9" y="127.7">PD7(AIN1)</text>
<text x="117.9" y="131.6">12</text>
<text x="117.9" y="126.6">11</text>
<text x="74" y="136.7">5</text>
<text x="79.8" y="137.8">AGND</text>
<text x="98.5" y="137.8">PB2(SS/OC1B)</text>
<text x="102" y="135.3">PB1(OC1A)</text>
<text x="104.2" y="132.8">PB0(ICP)</text>
<text x="117.9" y="136.7">14</text>
<text x="117.9" y="134.2">13</text>
<text x="72.8" y="141.8">21</text>
<text x="74" y="139.3">3</text>
<text x="79.8" y="140.4">GND</text>
<text x="79.8" y="142.9">GND</text>
<text x="97.3" y="140.4">PB3(MOSI/OC2)</text>
<text x="102.3" y="142.9">PB4(MISO)</text>
<text x="117.9" y="141.8">16</text>
<text x="117.9" y="139.3">15</text>
<text x="103.4" y="145.5">PB5(SCK)</text>
<text x="117.9" y="144.3">17</text>
<text x="86.1" y="162.1">1</text>
<text x="86.1" y="164.7">2</text>
<text x="86.1" y="167.2">3</text>
<text x="90" y="163.2">VPP/MCLR</text>
<text x="90" y="165.8">VDD</text>
<text x="86.1" y="169.7">4</text>
<text x="86.1" y="172.3">5</text>
<text x="90" y="168.3">VSS(GND)</text>
<text x="90" y="170.9">ICSP_DAT/PGD</text>
<text x="90" y="173.4">ICSP_CLK/PGC</text>
<text x="86.1" y="174.8">6</text>
<text x="90" y="175.9">LVP</text>
</g>
<text font-size="1.8" fill="#800000" x="82" y="35.1" transform="rotate(-90 82 35.1)">+</text>
</svg>
